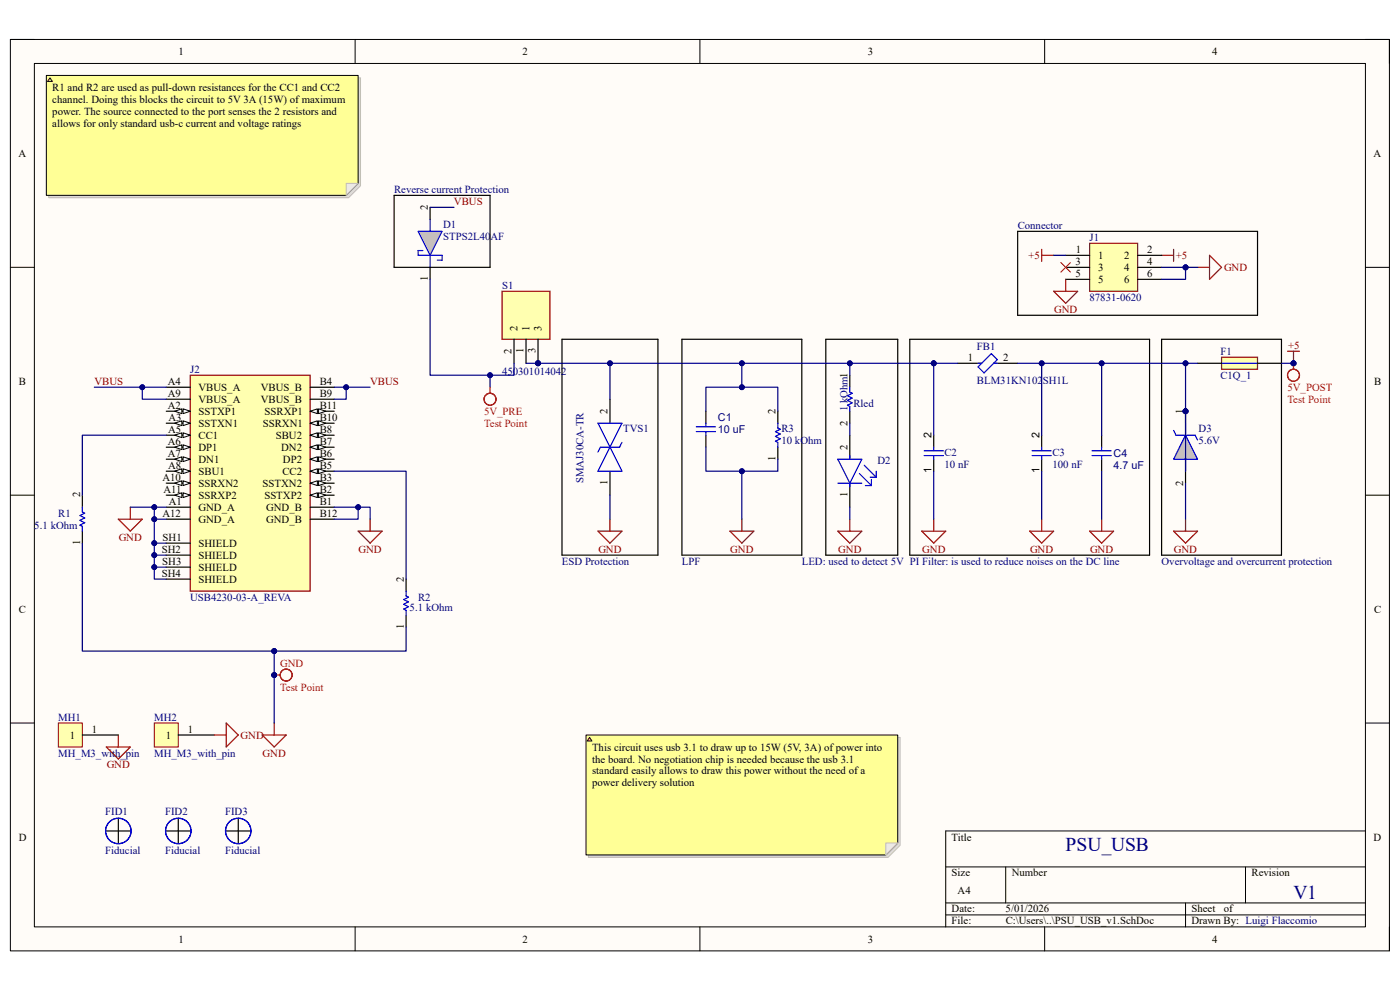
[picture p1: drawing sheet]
<svg xmlns="http://www.w3.org/2000/svg" width="297mm" height="210mm" viewBox="0 0 297 210" stroke-linecap="round" stroke-linejoin="round" font-family="sans-serif">
<path d="M2.2 8.4h292.6v193.3h-292.6z" fill-rule="evenodd" fill="#fffcf8"/>
<path d="M2.2 8.4h292.6v193.3h-292.6z" fill="none" stroke="#000" stroke-width=".21"/>
<path d="M7.3 13.5h282.4v183.1h-282.4z" fill-rule="evenodd" fill="#fffcf8"/>
<g fill="none" stroke="#000" stroke-width=".21">
<path d="M2.2 8.4h5.1M7.3 13.5h282.4v183.1h-282.4zM75.3 8.4v5.1M148.5 8.4v5.1M221.6 8.4v5.1M289.7 8.4h5.1v5.1M2.2 56.7h5.1M289.7 56.7h5.1M2.2 105h5.1M289.7 105.1h5.1M2.2 153.4h5.1M289.7 153.4h5.1"/>
<path d="M289.7 176.3h-89.1v20.3M75.3 196.6v5.1M148.5 196.6v5.1M200.6 183.9h89.1M200.6 191.5h89.1M200.6 194.1h89.1M213.4 183.9v7.6M221.6 196.6v5.1M251.5 191.5v5.1M264.2 183.9v7.6M294.8 196.6v5.1"/>
</g>
<path d="M221 52.9v2.5M221 54.2h2.5M246.4 54.2h2.6M249 52.9v2.5" fill="none" stroke="#800000" stroke-width=".25"/>
<path d="M231.2 51.6h10.1v10.2h-10.1z" fill-rule="evenodd" fill="#ffffb0"/>
<path d="M226.1 59.3v2.5M231.2 51.6h10.1v10.2h-10.1zM254.1 56.7h2.5M256.6 54.2l2.6 2.5-2.6 2.6zM223.5 61.8h5.1l-2.5 2.5zM177.7 112.7h5.1l-2.5 2.5zM180.3 110.1v2.6M195.5 112.7h5.1l-2.5 2.5zM198.1 110.1v2.6M55.6 155.9h5.1l-2.5 2.6zM58.2 153.4v2.5" fill="none" stroke="#800000" stroke-width=".25"/>
<g fill="none" stroke="#000" stroke-width=".25">
<path d="M226.1 54.2h5.1M226.1 56.7h5.1M226.1 59.3h5.1M241.3 54.2h5.1M241.3 56.7h5.1M241.3 59.3h5.1M180.3 79.6v2.5M180.3 87.2v2.6M180.3 92.3v5.1M180.3 102.5v5.1M22.6 176.3h5M25.1 173.7v5.1"/>
<path d="M35.3 176.3h5.1M37.8 173.7v5.1"/>
</g>
<g fill="none" stroke="#00f" stroke-width=".25">
<path d="M177.7 97.4h5.1l-2.5 5.1zM180.3 82.1v1.1l.5 .2-1 .5 1 .5-1 .6 1 .5-1 .5 .5 .2v1M180.3 96.6v.8M183.3 98.7l2.6 2.5M185.9 100v1.2M177.7 102.5h5.1M180.3 102.5v.8M182.3 100.5l2.6 2.5M183.6 103h1.3M184.6 101.2h1.3M184.9 101.7v1.3"/>
<circle cx="25.1" cy="176.3" r="2.7"/>
<circle cx="37.8" cy="176.3" r="2.7"/>
</g>
<circle cx="251.5" cy="87.2" r=".51" fill="#000080"/>
<circle cx="251.5" cy="87.2" r=".51" fill="none" stroke="#000080" stroke-width=".21"/>
<path d="M251.5 92.3l2.6 5.1h-5.1z" fill="#c0c0c0"/>
<path d="M249 91.3l.5 1h4.1l.5 1M251.5 92.3l2.6 5.1h-5.1zM251.5 89.8v2.5M251.5 97.4v2.6" fill="none" stroke="#00f" stroke-width=".25"/>
<path d="M251.5 87.2v2.6" fill="none" stroke="#000" stroke-width=".25"/>
<circle cx="251.5" cy="87.2" r=".51" fill="#000080"/>
<circle cx="251.5" cy="87.2" r=".51" fill="none" stroke="#000080" stroke-width=".21"/>
<path d="M251.5 100v2.5" fill="none" stroke="#000" stroke-width=".25"/>
<path d="M273.1 74.5h2.6M274.4 74.5v2.6M249 112.7h5.1l-2.6 2.5zM251.5 110.1v2.6" fill="none" stroke="#800000" stroke-width=".25"/>
<circle cx="274.4" cy="77.1" r=".51" fill="#000080"/>
<circle cx="274.4" cy="77.1" r=".51" fill="none" stroke="#000080" stroke-width=".21"/>
<path d="M259.2 75.8h7.6v2.5h-7.6z" fill-rule="evenodd" fill="#ffffb0"/>
<path d="M259.2 75.8h7.6v2.5h-7.6z" fill="none" stroke="#800000" stroke-width=".25"/>
<path d="M259.2 77.1h7.6" fill="none" stroke="#00f" stroke-width=".25"/>
<path d="M254.1 77.1h5.1M266.8 77.1h5.1" fill="none" stroke="#000" stroke-width=".25"/>
<circle cx="274.4" cy="77.1" r=".51" fill="#000080"/>
<circle cx="274.4" cy="77.1" r=".51" fill="none" stroke="#000080" stroke-width=".21"/>
<path d="M274.4 77.1v1.2" fill="none" stroke="#f00" stroke-width=".25"/>
<circle cx="274.4" cy="77.1" r=".51" fill="#000080"/>
<circle cx="274.4" cy="77.1" r=".51" fill="none" stroke="#000080" stroke-width=".21"/>
<circle cx="274.4" cy="79.6" r="1.27" fill="none" stroke="#f00" stroke-width=".25"/>
<path d="M215.9 49.1h50.9v17.8h-50.9zM144.7 72h25.4v45.8h-25.4zM175.2 72h15.3v45.8h-15.3zM193 72h50.9v45.8h-50.9zM203.2 77.1h5.1M210.8 77.1h5.1M246.4 72h25.5v45.8h-25.5z" fill="none" stroke="#000" stroke-width=".25"/>
<path d="M207.5 77.1h.8M210.3 75l1.3 1.3-2.8 2.8-1.3-1.3zM210.8 77.1h.8" fill="none" stroke="#00f" stroke-width=".25"/>
<path d="M154.8 112.7h5.1l-2.5 2.5zM157.4 110.1v2.6M218.5 112.7h5l-2.5 2.5zM221 110.1v2.6M231.2 112.7h5.1l-2.6 2.5zM233.7 110.1v2.6" fill="none" stroke="#800000" stroke-width=".25"/>
<circle cx="58.2" cy="143.2" r=".51" fill="#000080"/>
<circle cx="58.2" cy="143.2" r=".51" fill="none" stroke="#000080" stroke-width=".21"/>
<path d="M58.2 143.2h1.2" fill="none" stroke="#f00" stroke-width=".25"/>
<circle cx="58.2" cy="143.2" r=".51" fill="#000080"/>
<circle cx="58.2" cy="143.2" r=".51" fill="none" stroke="#000080" stroke-width=".21"/>
<g fill="none" stroke="#f00" stroke-width=".25">
<path d="M104 82.1v1.3"/>
<circle cx="104" cy="84.7" r="1.27"/>
<circle cx="60.7" cy="143.2" r="1.27"/>
</g>
<path d="M126.9 112.7h5l-2.5 2.5zM129.4 110.1v2.6" fill="none" stroke="#800000" stroke-width=".25"/>
<path d="M119.2 72h20.4v45.8h-20.4zM165 87.2v2.6M165 94.9v2.5M198.1 92.3v2.6M198.1 97.4v2.6M221 92.3v2.6M221 97.4v2.6M48 176.3h5.1M50.5 173.7v5.1" fill="none" stroke="#000" stroke-width=".25"/>
<path d="M225.1 55.7l2 2M227.1 55.7l-2 2" fill="none" stroke="#f00" stroke-width=".21"/>
<g fill="none" stroke="#00f" stroke-width=".25">
<path d="M165 89.8v1l.5 .3-1 .5 1 .5-1 .5 1 .5-1 .5 .5 .3v1M196.1 95.6h4M196.1 96.6h4M198.1 94.9v.7M198.1 96.6v.8M219 95.6h4M219 96.6h4M221 94.9v.7M221 96.6v.8"/>
<circle cx="50.5" cy="176.3" r="2.7"/>
</g>
<circle cx="114.1" cy="77.1" r=".51" fill="#000080"/>
<circle cx="114.1" cy="77.1" r=".51" fill="none" stroke="#000080" stroke-width=".21"/>
<path d="M106.5 61.8h10.2v10.2h-10.2z" fill-rule="evenodd" fill="#ffffb0"/>
<path d="M106.5 61.8h10.2v10.2h-10.2z" fill="none" stroke="#800000" stroke-width=".25"/>
<path d="M109.1 72v5.1M111.6 72v5.1M114.1 72v5.1" fill="none" stroke="#000" stroke-width=".25"/>
<circle cx="114.1" cy="77.1" r=".51" fill="#000080"/>
<circle cx="114.1" cy="77.1" r=".51" fill="none" stroke="#000080" stroke-width=".21"/>
<path d="M129.4 84.7v5.1M129.4 100v5" fill="none" stroke="#000" stroke-width=".25"/>
<path d="M126.9 89.8l5 10.2h-5l5-10.2zM131.9 93.9l-.5 1h-4l-.5 1" fill="none" stroke="#00f" stroke-width=".25"/>
<path d="M88.7 49.1h5.1l-2.6 5.1z" fill="#c0c0c0"/>
<path d="M88.7 49.1h5.1l-2.6 5.1zM89.7 53.1h-1v1.1h5.1v1h-1M91.2 46.5v2.6M91.2 54.2v2.5M147.7 90.5h4.1M147.7 91.6h4.1M149.8 89.8v.7M149.8 91.6v.7M231.7 95.6h4M231.7 96.6h4M233.7 94.9v.7M233.7 96.6v.8" fill="none" stroke="#00f" stroke-width=".25"/>
<path d="M83.6 41.4h20.4v15.3h-20.4zM91.2 44v2.5M91.2 56.7v2.6M149.8 87.2v2.6M149.8 92.3v2.6M233.7 92.3v2.6M233.7 97.4v2.6" fill="none" stroke="#000" stroke-width=".25"/>
<path d="M40.4 79.6h25.4v45.8h-25.4z" fill-rule="evenodd" fill="#ffffb0"/>
<path d="M40.4 79.6h25.4v45.8h-25.4z" fill="none" stroke="#800000" stroke-width=".25"/>
<path d="M35.3 82.1h5.1M35.3 84.7h5.1M35.3 87.2h5.1" fill="none" stroke="#000" stroke-width=".25"/>
<path d="M38.8 86.7l1.6 .5-1.6 .5z" fill="#f8fcff"/>
<path d="M38.8 86.7l1.6 .5-1.6 .5z" fill="none" stroke="#000" stroke-width=".21"/>
<path d="M37.1 87.2l1.5-.5v1z" fill="#f8fcff"/>
<path d="M37.1 87.2l1.5-.5v1z" fill="none" stroke="#000" stroke-width=".21"/>
<path d="M35.3 89.8h5.1" fill="none" stroke="#000" stroke-width=".25"/>
<path d="M38.8 89.3l1.6 .5-1.6 .5z" fill="#f8fcff"/>
<path d="M38.8 89.3l1.6 .5-1.6 .5z" fill="none" stroke="#000" stroke-width=".21"/>
<path d="M37.1 89.8l1.5-.5v1z" fill="#f8fcff"/>
<path d="M37.1 89.8l1.5-.5v1z" fill="none" stroke="#000" stroke-width=".21"/>
<path d="M35.3 92.3h5.1" fill="none" stroke="#000" stroke-width=".25"/>
<path d="M38.8 91.8l1.6 .5-1.6 .5z" fill="#f8fcff"/>
<path d="M38.8 91.8l1.6 .5-1.6 .5z" fill="none" stroke="#000" stroke-width=".21"/>
<path d="M37.1 92.3l1.5-.5v1z" fill="#f8fcff"/>
<path d="M37.1 92.3l1.5-.5v1z" fill="none" stroke="#000" stroke-width=".21"/>
<path d="M35.3 94.9h5.1" fill="none" stroke="#000" stroke-width=".25"/>
<path d="M38.8 94.4l1.6 .5-1.6 .5z" fill="#f8fcff"/>
<path d="M38.8 94.4l1.6 .5-1.6 .5z" fill="none" stroke="#000" stroke-width=".21"/>
<path d="M37.1 94.9l1.5-.5v1z" fill="#f8fcff"/>
<path d="M37.1 94.9l1.5-.5v1z" fill="none" stroke="#000" stroke-width=".21"/>
<path d="M35.3 97.4h5.1" fill="none" stroke="#000" stroke-width=".25"/>
<path d="M38.8 96.9l1.6 .5-1.6 .5z" fill="#f8fcff"/>
<path d="M38.8 96.9l1.6 .5-1.6 .5z" fill="none" stroke="#000" stroke-width=".21"/>
<path d="M37.1 97.4l1.5-.5v1z" fill="#f8fcff"/>
<path d="M37.1 97.4l1.5-.5v1z" fill="none" stroke="#000" stroke-width=".21"/>
<path d="M35.3 100h5.1" fill="none" stroke="#000" stroke-width=".25"/>
<path d="M38.8 99.4l1.6 .6-1.6 .5z" fill="#f8fcff"/>
<path d="M38.8 99.4l1.6 .6-1.6 .5z" fill="none" stroke="#000" stroke-width=".21"/>
<path d="M37.1 100l1.5-.6v1.1z" fill="#f8fcff"/>
<path d="M37.1 100l1.5-.6v1.1z" fill="none" stroke="#000" stroke-width=".21"/>
<path d="M35.3 102.5h5.1" fill="none" stroke="#000" stroke-width=".25"/>
<path d="M38.8 102l1.6 .5-1.6 .5z" fill="#f8fcff"/>
<path d="M38.8 102l1.6 .5-1.6 .5z" fill="none" stroke="#000" stroke-width=".21"/>
<path d="M37.1 102.5l1.5-.5v1z" fill="#f8fcff"/>
<path d="M37.1 102.5l1.5-.5v1z" fill="none" stroke="#000" stroke-width=".21"/>
<path d="M35.3 105h5.1" fill="none" stroke="#000" stroke-width=".25"/>
<path d="M38.8 104.5l1.6 .5-1.6 .6z" fill="#f8fcff"/>
<path d="M38.8 104.5l1.6 .5-1.6 .6z" fill="none" stroke="#000" stroke-width=".21"/>
<path d="M37.1 105l1.5-.5v1.1z" fill="#f8fcff"/>
<path d="M37.1 105l1.5-.5v1.1z" fill="none" stroke="#000" stroke-width=".21"/>
<path d="M65.8 82.1h5.1M65.8 84.7h5.1M65.8 87.2h5.1M35.3 107.6h5.1M35.3 110.1h5.1M35.3 115.2h5.1M35.3 117.8h5.1M35.3 120.3h5.1M35.3 122.9h5.1" fill="none" stroke="#000" stroke-width=".25"/>
<path d="M65.8 87.2l1.5-.5v1z" fill="#f8fcff"/>
<path d="M65.8 87.2l1.5-.5v1z" fill="none" stroke="#000" stroke-width=".21"/>
<path d="M67.6 86.7l1.5 .5-1.5 .5z" fill="#f8fcff"/>
<path d="M67.6 86.7l1.5 .5-1.5 .5z" fill="none" stroke="#000" stroke-width=".21"/>
<path d="M65.8 89.8h5.1" fill="none" stroke="#000" stroke-width=".25"/>
<path d="M65.8 89.8l1.5-.5v1z" fill="#f8fcff"/>
<path d="M65.8 89.8l1.5-.5v1z" fill="none" stroke="#000" stroke-width=".21"/>
<path d="M67.6 89.3l1.5 .5-1.5 .5z" fill="#f8fcff"/>
<path d="M67.6 89.3l1.5 .5-1.5 .5z" fill="none" stroke="#000" stroke-width=".21"/>
<path d="M65.8 92.3h5.1" fill="none" stroke="#000" stroke-width=".25"/>
<path d="M65.8 92.3l1.5-.5v1z" fill="#f8fcff"/>
<path d="M65.8 92.3l1.5-.5v1z" fill="none" stroke="#000" stroke-width=".21"/>
<path d="M67.6 91.8l1.5 .5-1.5 .5z" fill="#f8fcff"/>
<path d="M67.6 91.8l1.5 .5-1.5 .5z" fill="none" stroke="#000" stroke-width=".21"/>
<path d="M65.8 94.9h5.1" fill="none" stroke="#000" stroke-width=".25"/>
<path d="M65.8 94.9l1.5-.5v1z" fill="#f8fcff"/>
<path d="M65.8 94.9l1.5-.5v1z" fill="none" stroke="#000" stroke-width=".21"/>
<path d="M67.6 94.4l1.5 .5-1.5 .5z" fill="#f8fcff"/>
<path d="M67.6 94.4l1.5 .5-1.5 .5z" fill="none" stroke="#000" stroke-width=".21"/>
<path d="M65.8 97.4h5.1" fill="none" stroke="#000" stroke-width=".25"/>
<path d="M65.8 97.4l1.5-.5v1z" fill="#f8fcff"/>
<path d="M65.8 97.4l1.5-.5v1z" fill="none" stroke="#000" stroke-width=".21"/>
<path d="M67.6 96.9l1.5 .5-1.5 .5z" fill="#f8fcff"/>
<path d="M67.6 96.9l1.5 .5-1.5 .5z" fill="none" stroke="#000" stroke-width=".21"/>
<path d="M65.8 100h5.1" fill="none" stroke="#000" stroke-width=".25"/>
<path d="M65.8 100l1.5-.6v1.1z" fill="#f8fcff"/>
<path d="M65.8 100l1.5-.6v1.1z" fill="none" stroke="#000" stroke-width=".21"/>
<path d="M67.6 99.4l1.5 .6-1.5 .5z" fill="#f8fcff"/>
<path d="M67.6 99.4l1.5 .6-1.5 .5z" fill="none" stroke="#000" stroke-width=".21"/>
<path d="M65.8 102.5h5.1" fill="none" stroke="#000" stroke-width=".25"/>
<path d="M65.8 102.5l1.5-.5v1z" fill="#f8fcff"/>
<path d="M65.8 102.5l1.5-.5v1z" fill="none" stroke="#000" stroke-width=".21"/>
<path d="M67.6 102l1.5 .5-1.5 .5z" fill="#f8fcff"/>
<path d="M67.6 102l1.5 .5-1.5 .5z" fill="none" stroke="#000" stroke-width=".21"/>
<path d="M65.8 105h5.1" fill="none" stroke="#000" stroke-width=".25"/>
<path d="M65.8 105l1.5-.5v1.1z" fill="#f8fcff"/>
<path d="M65.8 105l1.5-.5v1.1z" fill="none" stroke="#000" stroke-width=".21"/>
<path d="M67.6 104.5l1.5 .5-1.5 .6z" fill="#f8fcff"/>
<path d="M67.6 104.5l1.5 .5-1.5 .6z" fill="none" stroke="#000" stroke-width=".21"/>
<path d="M17.5 105v2.6M17.5 112.7v2.5M65.8 107.6h5.1M65.8 110.1h5.1M86.2 122.9v2.5M86.2 130.5v2.5" fill="none" stroke="#000" stroke-width=".25"/>
<path d="M25.1 110.1h5.1l-2.6 2.6zM27.6 107.6v2.5M76 112.7h5.1l-2.6 2.5zM78.5 110.1v2.6" fill="none" stroke="#800000" stroke-width=".25"/>
<path d="M17.5 107.6v1l.5 .3-1 .5 1 .5-1 .5 1 .5-1 .5 .5 .3v1M86.2 125.4v1l.5 .3-1.1 .5 1.1 .5-1.1 .5 1.1 .5-1.1 .5 .6 .3v1" fill="none" stroke="#00f" stroke-width=".25"/>
<path d="M12.4 153.4h5.1v5.1h-5.1z" fill-rule="evenodd" fill="#ffffb0"/>
<path d="M12.4 153.4h5.1v5.1h-5.1z" fill="none" stroke="#800000" stroke-width=".21"/>
<path d="M17.5 155.9h7.6" fill="none" stroke="#000" stroke-width=".25"/>
<path d="M32.7 153.4h5.1v5.1h-5.1z" fill-rule="evenodd" fill="#ffffb0"/>
<path d="M32.7 153.4h5.1v5.1h-5.1z" fill="none" stroke="#800000" stroke-width=".21"/>
<path d="M37.8 155.9h7.7" fill="none" stroke="#000" stroke-width=".25"/>
<path d="M251.5 56.7v2.6h-5.1" fill="none" stroke="#000080" stroke-width=".25"/>
<circle cx="251.5" cy="56.7" r=".51" fill="#000080"/>
<circle cx="251.5" cy="56.7" r=".51" fill="none" stroke="#000080" stroke-width=".21"/>
<path d="M251.5 56.7h2.6" fill="none" stroke="#000080" stroke-width=".25"/>
<circle cx="251.5" cy="56.7" r=".51" fill="#000080"/>
<circle cx="251.5" cy="56.7" r=".51" fill="none" stroke="#000080" stroke-width=".21"/>
<path d="M223.5 54.2h2.6M246.4 56.7h5.1" fill="none" stroke="#000080" stroke-width=".25"/>
<circle cx="251.5" cy="56.7" r=".51" fill="#000080"/>
<circle cx="251.5" cy="56.7" r=".51" fill="none" stroke="#000080" stroke-width=".21"/>
<path d="M271.9 77.1h2.5" fill="none" stroke="#000080" stroke-width=".25"/>
<circle cx="274.4" cy="77.1" r=".51" fill="#000080"/>
<circle cx="274.4" cy="77.1" r=".51" fill="none" stroke="#000080" stroke-width=".21"/>
<path d="M251.5 87.2v12.8" fill="none" stroke="#000080" stroke-width=".25"/>
<circle cx="251.5" cy="87.2" r=".51" fill="#000080"/>
<circle cx="251.5" cy="87.2" r=".51" fill="none" stroke="#000080" stroke-width=".21"/>
<path d="M221 77.1v15.2M198.1 100v10.1M221 100v10.1" fill="none" stroke="#000080" stroke-width=".25"/>
<circle cx="221" cy="77.1" r=".51" fill="#000080"/>
<circle cx="221" cy="77.1" r=".51" fill="none" stroke="#000080" stroke-width=".21"/>
<path d="M251.5 77.1v10.1M251.5 102.5v7.6" fill="none" stroke="#000080" stroke-width=".25"/>
<circle cx="251.5" cy="87.2" r=".51" fill="#000080"/>
<circle cx="251.5" cy="87.2" r=".51" fill="none" stroke="#000080" stroke-width=".21"/>
<circle cx="251.5" cy="77.1" r=".51" fill="#000080"/>
<circle cx="251.5" cy="77.1" r=".51" fill="none" stroke="#000080" stroke-width=".21"/>
<path d="M157.4 100v10.1" fill="none" stroke="#000080" stroke-width=".25"/>
<circle cx="157.4" cy="100" r=".51" fill="#000080"/>
<circle cx="157.4" cy="100" r=".51" fill="none" stroke="#000080" stroke-width=".21"/>
<path d="M149.8 94.9v5.1h15.2v-2.6" fill="none" stroke="#000080" stroke-width=".25"/>
<circle cx="157.4" cy="100" r=".51" fill="#000080"/>
<circle cx="157.4" cy="100" r=".51" fill="none" stroke="#000080" stroke-width=".21"/>
<path d="M129.4 77.1v7.6" fill="none" stroke="#000080" stroke-width=".25"/>
<circle cx="129.4" cy="77.1" r=".51" fill="#000080"/>
<circle cx="129.4" cy="77.1" r=".51" fill="none" stroke="#000080" stroke-width=".21"/>
<path d="M111.6 77.1h2.5" fill="none" stroke="#000080" stroke-width=".25"/>
<circle cx="114.1" cy="77.1" r=".51" fill="#000080"/>
<circle cx="114.1" cy="77.1" r=".51" fill="none" stroke="#000080" stroke-width=".21"/>
<path d="M233.7 77.1v15.2" fill="none" stroke="#000080" stroke-width=".25"/>
<circle cx="233.7" cy="77.1" r=".51" fill="#000080"/>
<circle cx="233.7" cy="77.1" r=".51" fill="none" stroke="#000080" stroke-width=".21"/>
<path d="M198.1 77.1h5.1M180.3 89.8v2.5M233.7 100v10.1M129.4 105v5.1M180.3 107.6v2.5" fill="none" stroke="#000080" stroke-width=".25"/>
<circle cx="198.1" cy="77.1" r=".51" fill="#000080"/>
<circle cx="198.1" cy="77.1" r=".51" fill="none" stroke="#000080" stroke-width=".21"/>
<path d="M157.4 77.1v5" fill="none" stroke="#000080" stroke-width=".25"/>
<circle cx="157.4" cy="82.1" r=".51" fill="#000080"/>
<circle cx="157.4" cy="82.1" r=".51" fill="none" stroke="#000080" stroke-width=".21"/>
<circle cx="157.4" cy="77.1" r=".51" fill="#000080"/>
<circle cx="157.4" cy="77.1" r=".51" fill="none" stroke="#000080" stroke-width=".21"/>
<path d="M180.3 77.1v2.5" fill="none" stroke="#000080" stroke-width=".25"/>
<circle cx="180.3" cy="77.1" r=".51" fill="#000080"/>
<circle cx="180.3" cy="77.1" r=".51" fill="none" stroke="#000080" stroke-width=".21"/>
<path d="M198.1 77.1v15.2" fill="none" stroke="#000080" stroke-width=".25"/>
<circle cx="198.1" cy="77.1" r=".51" fill="#000080"/>
<circle cx="198.1" cy="77.1" r=".51" fill="none" stroke="#000080" stroke-width=".21"/>
<path d="M114.1 77.1h84" fill="none" stroke="#000080" stroke-width=".25"/>
<circle cx="114.1" cy="77.1" r=".51" fill="#000080"/>
<circle cx="114.1" cy="77.1" r=".51" fill="none" stroke="#000080" stroke-width=".21"/>
<circle cx="129.4" cy="77.1" r=".51" fill="#000080"/>
<circle cx="129.4" cy="77.1" r=".51" fill="none" stroke="#000080" stroke-width=".21"/>
<circle cx="157.4" cy="77.1" r=".51" fill="#000080"/>
<circle cx="157.4" cy="77.1" r=".51" fill="none" stroke="#000080" stroke-width=".21"/>
<circle cx="180.3" cy="77.1" r=".51" fill="#000080"/>
<circle cx="180.3" cy="77.1" r=".51" fill="none" stroke="#000080" stroke-width=".21"/>
<circle cx="198.1" cy="77.1" r=".51" fill="#000080"/>
<circle cx="198.1" cy="77.1" r=".51" fill="none" stroke="#000080" stroke-width=".21"/>
<path d="M149.8 87.2v-5.1h15.2v5.1" fill="none" stroke="#000080" stroke-width=".25"/>
<circle cx="157.4" cy="82.1" r=".51" fill="#000080"/>
<circle cx="157.4" cy="82.1" r=".51" fill="none" stroke="#000080" stroke-width=".21"/>
<path d="M215.9 77.1h38.2" fill="none" stroke="#000080" stroke-width=".25"/>
<circle cx="221" cy="77.1" r=".51" fill="#000080"/>
<circle cx="221" cy="77.1" r=".51" fill="none" stroke="#000080" stroke-width=".21"/>
<circle cx="233.7" cy="77.1" r=".51" fill="#000080"/>
<circle cx="233.7" cy="77.1" r=".51" fill="none" stroke="#000080" stroke-width=".21"/>
<circle cx="251.5" cy="77.1" r=".51" fill="#000080"/>
<circle cx="251.5" cy="77.1" r=".51" fill="none" stroke="#000080" stroke-width=".21"/>
<path d="M104 79.6v2.5" fill="none" stroke="#000080" stroke-width=".25"/>
<circle cx="104" cy="79.6" r=".51" fill="#000080"/>
<circle cx="104" cy="79.6" r=".51" fill="none" stroke="#000080" stroke-width=".21"/>
<path d="M91.2 59.3v20.3h17.9v-2.5M91.2 44h5.1" fill="none" stroke="#000080" stroke-width=".25"/>
<circle cx="104" cy="79.6" r=".51" fill="#000080"/>
<circle cx="104" cy="79.6" r=".51" fill="none" stroke="#000080" stroke-width=".21"/>
<path d="M70.9 82.1h7.6" fill="none" stroke="#000080" stroke-width=".25"/>
<circle cx="73.4" cy="82.1" r=".51" fill="#000080"/>
<circle cx="73.4" cy="82.1" r=".51" fill="none" stroke="#000080" stroke-width=".21"/>
<path d="M70.9 107.6h7.6v2.5" fill="none" stroke="#000080" stroke-width=".25"/>
<circle cx="76" cy="107.6" r=".51" fill="#000080"/>
<circle cx="76" cy="107.6" r=".51" fill="none" stroke="#000080" stroke-width=".21"/>
<path d="M73.4 82.1v2.6h-2.5" fill="none" stroke="#000080" stroke-width=".25"/>
<circle cx="73.4" cy="82.1" r=".51" fill="#000080"/>
<circle cx="73.4" cy="82.1" r=".51" fill="none" stroke="#000080" stroke-width=".21"/>
<path d="M76 107.6v2.5h-5.1" fill="none" stroke="#000080" stroke-width=".25"/>
<circle cx="76" cy="107.6" r=".51" fill="#000080"/>
<circle cx="76" cy="107.6" r=".51" fill="none" stroke="#000080" stroke-width=".21"/>
<path d="M27.6 107.6h7.7" fill="none" stroke="#000080" stroke-width=".25"/>
<circle cx="32.7" cy="107.6" r=".51" fill="#000080"/>
<circle cx="32.7" cy="107.6" r=".51" fill="none" stroke="#000080" stroke-width=".21"/>
<path d="M20 82.1h15.3" fill="none" stroke="#000080" stroke-width=".25"/>
<circle cx="30.2" cy="82.1" r=".51" fill="#000080"/>
<circle cx="30.2" cy="82.1" r=".51" fill="none" stroke="#000080" stroke-width=".21"/>
<path d="M30.2 82.1v2.6h5.1" fill="none" stroke="#000080" stroke-width=".25"/>
<circle cx="30.2" cy="82.1" r=".51" fill="#000080"/>
<circle cx="30.2" cy="82.1" r=".51" fill="none" stroke="#000080" stroke-width=".21"/>
<path d="M32.7 107.6v2.5h2.6" fill="none" stroke="#000080" stroke-width=".25"/>
<circle cx="32.7" cy="110.1" r=".51" fill="#000080"/>
<circle cx="32.7" cy="110.1" r=".51" fill="none" stroke="#000080" stroke-width=".21"/>
<circle cx="32.7" cy="107.6" r=".51" fill="#000080"/>
<circle cx="32.7" cy="107.6" r=".51" fill="none" stroke="#000080" stroke-width=".21"/>
<path d="M32.7 115.2h2.6" fill="none" stroke="#000080" stroke-width=".25"/>
<circle cx="32.7" cy="115.2" r=".51" fill="#000080"/>
<circle cx="32.7" cy="115.2" r=".51" fill="none" stroke="#000080" stroke-width=".21"/>
<path d="M32.7 117.8h2.6" fill="none" stroke="#000080" stroke-width=".25"/>
<circle cx="32.7" cy="117.8" r=".51" fill="#000080"/>
<circle cx="32.7" cy="117.8" r=".51" fill="none" stroke="#000080" stroke-width=".21"/>
<path d="M32.7 120.3h2.6" fill="none" stroke="#000080" stroke-width=".25"/>
<circle cx="32.7" cy="120.3" r=".51" fill="#000080"/>
<circle cx="32.7" cy="120.3" r=".51" fill="none" stroke="#000080" stroke-width=".21"/>
<path d="M32.7 110.1v12.8h2.6" fill="none" stroke="#000080" stroke-width=".25"/>
<circle cx="32.7" cy="110.1" r=".51" fill="#000080"/>
<circle cx="32.7" cy="110.1" r=".51" fill="none" stroke="#000080" stroke-width=".21"/>
<circle cx="32.7" cy="115.2" r=".51" fill="#000080"/>
<circle cx="32.7" cy="115.2" r=".51" fill="none" stroke="#000080" stroke-width=".21"/>
<circle cx="32.7" cy="117.8" r=".51" fill="#000080"/>
<circle cx="32.7" cy="117.8" r=".51" fill="none" stroke="#000080" stroke-width=".21"/>
<circle cx="32.7" cy="120.3" r=".51" fill="#000080"/>
<circle cx="32.7" cy="120.3" r=".51" fill="none" stroke="#000080" stroke-width=".21"/>
<path d="M58.2 138.1v15.3" fill="none" stroke="#000080" stroke-width=".25"/>
<circle cx="58.2" cy="143.2" r=".51" fill="#000080"/>
<circle cx="58.2" cy="143.2" r=".51" fill="none" stroke="#000080" stroke-width=".21"/>
<circle cx="58.2" cy="138.1" r=".51" fill="#000080"/>
<circle cx="58.2" cy="138.1" r=".51" fill="none" stroke="#000080" stroke-width=".21"/>
<path d="M70.9 100h15.3v22.9M17.5 115.2v22.9h40.7" fill="none" stroke="#000080" stroke-width=".25"/>
<circle cx="58.2" cy="138.1" r=".51" fill="#000080"/>
<circle cx="58.2" cy="138.1" r=".51" fill="none" stroke="#000080" stroke-width=".21"/>
<path d="M86.2 133v5.1h-28" fill="none" stroke="#000080" stroke-width=".25"/>
<circle cx="58.2" cy="138.1" r=".51" fill="#000080"/>
<circle cx="58.2" cy="138.1" r=".51" fill="none" stroke="#000080" stroke-width=".21"/>
<path d="M35.3 92.3h-17.8v12.7" fill="none" stroke="#000080" stroke-width=".25"/>
<path d="M22.6 158.5h5l-2.5 2.5zM25.1 155.9v2.6M45.5 155.9h2.5M48 153.4l2.5 2.5-2.5 2.6z" fill="none" stroke="#800000" stroke-width=".25"/>
<path d="M124.8 156.4h66.2v22.9l-2.6 2.6h-63.6z" fill-rule="evenodd" fill="#e0ddd7"/>
<path d="M124.8 156.4h66.2v22.9l-2.6 2.6h-63.6z" fill="none" stroke="#bfbdba" stroke-width=".21"/>
<path d="M124.3 155.9h66.2v22.9l-2.6 2.6h-63.6z" fill-rule="evenodd" fill="#ffff96"/>
<path d="M124.3 155.9h66.2v22.9l-2.6 2.6h-63.6z" fill="none" stroke="#000" stroke-width=".21"/>
<path d="M187.9 178.8h2.6l-2.6 2.6z" fill="#f2f0d8"/>
<path d="M187.9 178.8h2.6l-2.6 2.6z" fill="none" stroke="#bfbdba" stroke-width=".21"/>
<path d="M125.1 156.4l.5 .8h-1z" fill="#ffcc78"/>
<path d="M125.1 156.4l.5 .8h-1z" fill="none" stroke="#300" stroke-width=".21"/>
<path d="M10.3 16.5h66.2v22.9l-2.6 2.6h-63.6z" fill-rule="evenodd" fill="#e0ddd7"/>
<path d="M10.3 16.5h66.2v22.9l-2.6 2.6h-63.6z" fill="none" stroke="#bfbdba" stroke-width=".21"/>
<path d="M9.8 16h66.2v22.9l-2.6 2.5h-63.6z" fill-rule="evenodd" fill="#ffff96"/>
<path d="M9.8 16h66.2v22.9l-2.6 2.5h-63.6z" fill="none" stroke="#000" stroke-width=".21"/>
<path d="M73.4 38.9h2.6l-2.6 2.5z" fill="#f2f0d8"/>
<path d="M73.4 38.9h2.6l-2.6 2.5z" fill="none" stroke="#bfbdba" stroke-width=".21"/>
<path d="M10.6 16.5l.5 .8h-1z" fill="#ffcc78"/>
<path d="M10.6 16.5l.5 .8h-1z" fill="none" stroke="#300" stroke-width=".21"/>
<g font-size="4.1" fill="#000080">
<text x="226.1" y="180.5">PSU_USB</text>
<text x="274.4" y="190.6">V1</text>
</g>
<g font-size="2.3">
<text x="37.9" y="11.7">1</text>
<text x="110.9" y="11.7">2</text>
<text x="184.1" y="11.7">3</text>
<text x="257.1" y="11.7">4</text>
<text x="11.1" y="19.3">R1 and R2 are used as pull-down resistances for the CC1 and CC2</text>
<text x="11.1" y="21.8">channel. Doing this blocks the circuit to 5V 3A (15W) of maximum</text>
<text x="11.1" y="24.4">power. The source connected to the port senses the 2 resistors and</text>
<text x="11.1" y="26.9">allows for only standard usb-c current and voltage ratings</text>
<text x="3.9" y="33.3">A</text>
<text x="291.4" y="33.3">A</text>
<text x="90.8" y="44.5" transform="rotate(-90 90.8 44.5)">2</text>
<text x="228.3" y="53.6">1</text>
<text x="243.4" y="53.6">2</text>
<text x="90.8" y="59.6" transform="rotate(-90 90.8 59.6)">1</text>
<text x="228.1" y="58.7">5</text>
<text x="228.2" y="56.2">3</text>
<text x="233" y="54.9">1</text>
<text x="233" y="57.4">3</text>
<text x="233" y="60">5</text>
<text x="238.5" y="54.9">2</text>
<text x="238.5" y="57.4">4</text>
<text x="238.5" y="60">6</text>
<text x="243.4" y="56.2">4</text>
<text x="243.4" y="58.7">6</text>
<text x="109.8" y="70.2" transform="rotate(-90 109.8 70.2)">2</text>
<text x="112.4" y="70.2" transform="rotate(-90 112.4 70.2)">1</text>
<text x="114.9" y="70.2" transform="rotate(-90 114.9 70.2)">3</text>
<text x="108.5" y="75.1" transform="rotate(-90 108.5 75.1)">2</text>
<text x="111.1" y="74.9" transform="rotate(-90 111.1 74.9)">1</text>
<text x="113.6" y="75" transform="rotate(-90 113.6 75)">3</text>
<text x="205.4" y="76.5">1</text>
<text x="212.9" y="76.5">2</text>
<text x="4" y="81.6">B</text>
<text x="35.6" y="81.6">A4</text>
<text x="42.1" y="82.9">VBUS_A</text>
<text x="55.3" y="82.9">VBUS_B</text>
<text x="67.8" y="81.6">B4</text>
<text x="291.5" y="81.6">B</text>
<text x="35.6" y="84.2">A9</text>
<text x="35.6" y="86.7">A2</text>
<text x="35.7" y="89.3">A3</text>
<text x="42.1" y="85.4">VBUS_A</text>
<text x="42.1" y="88">SSTXP1</text>
<text x="55.3" y="85.4">VBUS_B</text>
<text x="56.1" y="88">SSRXP1</text>
<text x="67.8" y="84.2">B9</text>
<text x="67.8" y="86.7">B11</text>
<text x="67.8" y="89.3">B10</text>
<text x="128.9" y="87.8" transform="rotate(-90 128.9 87.8)">2</text>
<text x="164.5" y="87.8" transform="rotate(-90 164.5 87.8)">2</text>
<text x="251" y="87.8" transform="rotate(-90 251 87.8)">1</text>
<text x="35.6" y="94.4">A6</text>
<text x="35.7" y="91.8">A5</text>
<text x="42.1" y="90.6">SSTXN1</text>
<text x="42.1" y="93.1">CC1</text>
<text x="42.1" y="95.6">DP1</text>
<text x="55.8" y="90.6">SSRXN1</text>
<text x="58.5" y="93.1">SBU2</text>
<text x="59.6" y="95.6">DN2</text>
<text x="67.8" y="91.8">B8</text>
<text x="67.8" y="94.4">B7</text>
<text x="179.8" y="95.4" transform="rotate(-90 179.8 95.4)">2</text>
<text x="179.8" y="90.3" transform="rotate(-90 179.8 90.3)">2</text>
<text x="197.6" y="92.8" transform="rotate(-90 197.6 92.8)">2</text>
<text x="220.5" y="92.8" transform="rotate(-90 220.5 92.8)">2</text>
<text x="34.5" y="102">A10</text>
<text x="35.6" y="96.9">A7</text>
<text x="35.6" y="99.4">A8</text>
<text x="42.1" y="98.2">DN1</text>
<text x="42.1" y="100.7">SBU1</text>
<text x="59.9" y="100.7">CC2</text>
<text x="60" y="98.2">DP2</text>
<text x="67.8" y="96.9">B6</text>
<text x="67.8" y="99.4">B5</text>
<text x="67.8" y="102">B3</text>
<text x="164.5" y="97.8" transform="rotate(-90 164.5 97.8)">1</text>
<text x="197.6" y="100.3" transform="rotate(-90 197.6 100.3)">1</text>
<text x="220.5" y="100.3" transform="rotate(-90 220.5 100.3)">1</text>
<text x="17" y="105.5" transform="rotate(-90 17 105.5)">2</text>
<text x="34.7" y="104.5">A11</text>
<text x="35.8" y="107.1">A1</text>
<text x="42.1" y="103.3">SSRXN2</text>
<text x="42.1" y="105.8">SSRXP2</text>
<text x="55.7" y="103.3">SSTXN2</text>
<text x="56.1" y="105.8">SSTXP2</text>
<text x="67.8" y="104.5">B2</text>
<text x="67.8" y="107.1">B1</text>
<text x="128.9" y="102.9" transform="rotate(-90 128.9 102.9)">1</text>
<text x="179.8" y="105.4" transform="rotate(-90 179.8 105.4)">1</text>
<text x="251" y="103" transform="rotate(-90 251 103)">2</text>
<text x="34.5" y="109.6">A12</text>
<text x="42.1" y="108.3">GND_A</text>
<text x="42.1" y="110.9">GND_A</text>
<text x="56.5" y="108.3">GND_B</text>
<text x="56.5" y="110.9">GND_B</text>
<text x="67.8" y="109.6">B12</text>
<text x="17" y="115.6" transform="rotate(-90 17 115.6)">1</text>
<text x="34.3" y="117.3">SH2</text>
<text x="34.4" y="119.8">SH3</text>
<text x="34.5" y="114.7">SH1</text>
<text x="42.1" y="116">SHIELD</text>
<text x="42.1" y="118.5">SHIELD</text>
<text x="34.3" y="122.3">SH4</text>
<text x="42.1" y="121.1">SHIELD</text>
<text x="42.1" y="123.6">SHIELD</text>
<text x="85.6" y="123.4" transform="rotate(-90 85.6 123.4)">2</text>
<text x="4" y="130">C</text>
<text x="291.5" y="130">C</text>
<text x="85.6" y="133.4" transform="rotate(-90 85.6 133.4)">1</text>
<text x="19.5" y="155.4">1</text>
<text x="39.8" y="155.4">1</text>
<text x="14.8" y="156.7">1</text>
<text x="35.2" y="156.7">1</text>
<text x="125.6" y="159.2">This circuit uses usb 3.1 to draw up to 15W (5V, 3A) of power into</text>
<text x="125.6" y="161.8">the board. No negotiation chip is needed because the usb 3.1</text>
<text x="125.6" y="164.3">standard easily allows to draw this power without the need of a</text>
<text x="125.6" y="166.8">power delivery solution</text>
<text x="4" y="178.3">D</text>
<text x="201.9" y="178.3">Title</text>
<text x="291.4" y="178.3">D</text>
<text x="201.9" y="185.9">Size</text>
<text x="214.6" y="185.9">Number</text>
<text x="265.5" y="185.9">Revision</text>
<text x="203.2" y="189.7">A4</text>
<text x="201.9" y="193.5">Date:</text>
<text x="201.9" y="196.1">File:</text>
<text x="213.3" y="193.5">5/01/2026</text>
<text x="213.4" y="196.1">C:\Users\..\PSU_USB_v1.SchDoc</text>
<text x="252.8" y="193.5">Sheet</text>
<text x="252.8" y="196.1">Drawn By: Luigi Flaccomio</text>
<text x="259.6" y="193.5">of</text>
<text x="37.9" y="199.9">1</text>
<text x="110.9" y="199.9">2</text>
<text x="184.1" y="199.9">3</text>
<text x="257.1" y="199.9">4</text>
</g>
<g font-size="2.3" fill="#000080">
<text x="83.6" y="40.9">Reverse current Protection</text>
<text x="94" y="48.3">D1</text>
<text x="94" y="50.8">STPS2L40AF</text>
<text x="215.9" y="48.6">Connector</text>
<text x="231.1" y="51.1">J1</text>
<text x="106.5" y="61.3">S1</text>
<text x="231.1" y="63.8">87831-0620</text>
<text x="207.3" y="74.3">FB1</text>
<text x="258.9" y="75.3">F1</text>
<text x="40.3" y="79.1">J2</text>
<text x="106.5" y="79.6">450301014042</text>
<text x="207.3" y="81.4">BLM31KN102SH1L</text>
<text x="258.9" y="80.3">C1Q_1</text>
<text x="152.3" y="89.3">C1</text>
<text x="179.8" y="87.2" transform="rotate(-90 179.8 87.2)">1 kOhm1</text>
<text x="181.1" y="86.4">Rled</text>
<text x="132.2" y="91.6">TVS1</text>
<text x="152.3" y="91.8">10 uF</text>
<text x="165.8" y="91.6">R3</text>
<text x="165.8" y="94.1">10 kOhm</text>
<text x="254.3" y="91.6">D3</text>
<text x="254.3" y="94.1">5.6V</text>
<text x="186.1" y="98.4">D2</text>
<text x="200.4" y="96.6">C2</text>
<text x="200.4" y="99.2">10 nF</text>
<text x="223.3" y="96.6">C3</text>
<text x="223.3" y="99.2">100 nF</text>
<text x="236.3" y="96.9">C4</text>
<text x="236.3" y="99.4">4.7 uF</text>
<text x="123.8" y="102.5" transform="rotate(-90 123.8 102.5)">SMAJ30CA-TR</text>
<text x="7.3" y="112.1">5.1 kOhm</text>
<text x="12.4" y="109.6">R1</text>
<text x="119.2" y="119.8">ESD Protection</text>
<text x="144.7" y="119.8">LPF</text>
<text x="170.1" y="119.8">LED: used to detect 5V PI Filter: is used to reduce noises on the DC line</text>
<text x="246.4" y="119.8">Overvoltage and overcurrent protection</text>
<text x="40.3" y="127.4">USB4230-03-A_REVA</text>
<text x="86.9" y="129.7">5.1 kOhm</text>
<text x="88.7" y="127.4">R2</text>
<text x="12.4" y="152.9">MH1</text>
<text x="32.7" y="152.9">MH2</text>
<text x="12.4" y="160.5">MH_M3_with_pin</text>
<text x="32.7" y="160.5">MH_M3_with_pin</text>
<text x="22.3" y="173">FID1</text>
<text x="35" y="173">FID2</text>
<text x="47.8" y="173">FID3</text>
<text x="22.3" y="181.1">Fiducial</text>
<text x="35" y="181.1">Fiducial</text>
<text x="47.8" y="181.1">Fiducial</text>
</g>
<g font-size="2.3" fill="#800000">
<text x="96.3" y="43.5">VBUS</text>
<text x="218.2" y="54.9">+5</text>
<text x="249.5" y="54.9">+5</text>
<text x="259.7" y="57.4">GND</text>
<text x="223.6" y="66.4">GND</text>
<text x="273.3" y="74">+5</text>
<text x="20" y="81.6">VBUS</text>
<text x="78.5" y="81.6">VBUS</text>
<text x="25.2" y="114.7">GND</text>
<text x="76.1" y="117.3">GND</text>
<text x="127" y="117.3">GND</text>
<text x="154.9" y="117.3">GND</text>
<text x="177.8" y="117.3">GND</text>
<text x="195.7" y="117.3">GND</text>
<text x="218.5" y="117.3">GND</text>
<text x="231.3" y="117.3">GND</text>
<text x="249" y="117.3">GND</text>
<text x="51.1" y="156.7">GND</text>
<text x="55.7" y="160.5">GND</text>
<text x="22.6" y="163">GND</text>
</g>
<g font-size="2.3" fill="#f00">
<text x="273.1" y="82.9">5V_POST</text>
<text x="102.7" y="88">5V_PRE</text>
<text x="273.1" y="85.4">Test Point</text>
<text x="102.7" y="90.6">Test Point</text>
<text x="59.4" y="141.4">GND</text>
<text x="59.4" y="146.5">Test Point</text>
</g>
</svg>
